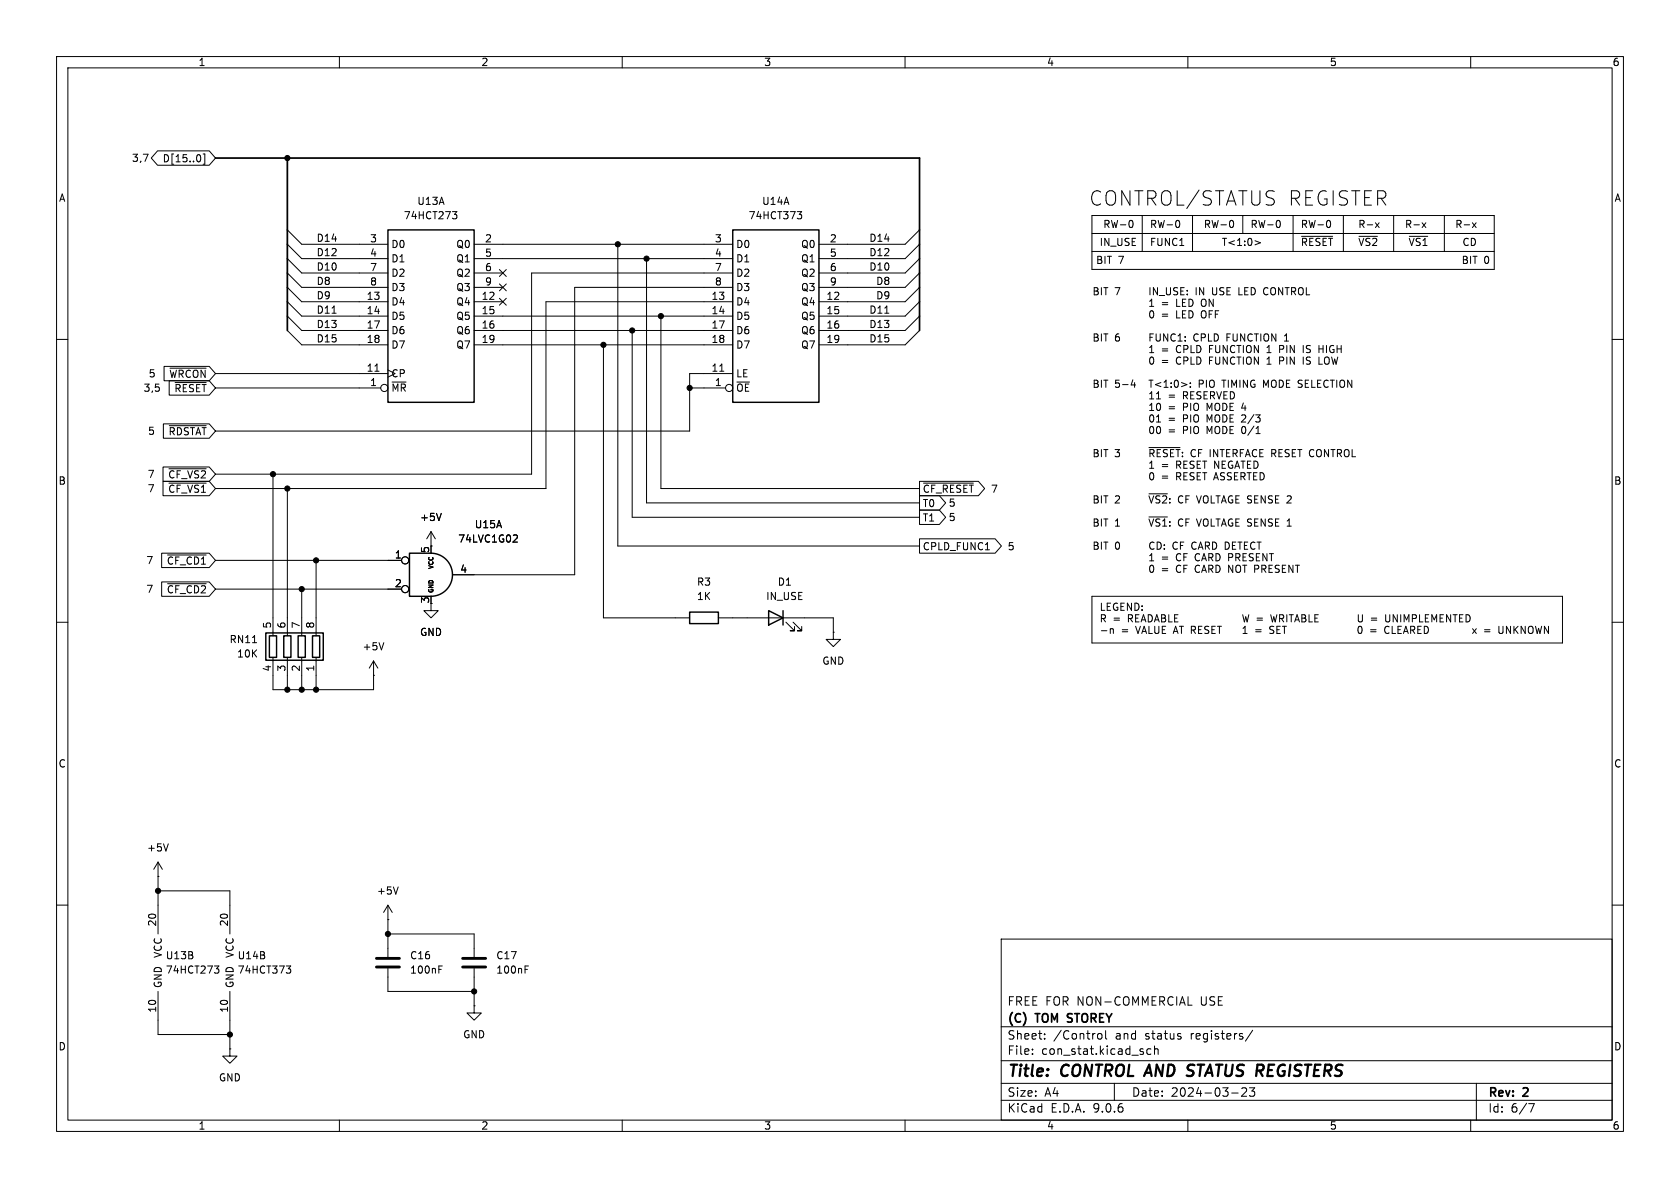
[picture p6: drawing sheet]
<svg xmlns="http://www.w3.org/2000/svg" width="297mm" height="210mm" viewBox="0 0 297 210" stroke-linecap="round" stroke-linejoin="round" font-family="sans-serif">
<g fill="none" stroke="#000" stroke-width=".18">
<path d="M10 10h277v190h-277zM12 12h273v186h-273zM60 10v2M110 10v2M160 10v2M210 10v2M260 10v2M27.9 26.7h9.1l1.1 1.2-1.1 1.3h-9.1l-1.2-1.3zM35.4 27.5l.1 .3-.1 .7M35.9 27.2h.3v1.8h-.3M80 37.4h.8l-.5 .5 .4 .1 .1 .4-.3 .3h-.3M140.9 37.4h.8l-.4 .5 .4 .1v.4l-.2 .3h-.4"/>
<path d="M193 38.1h71.2v9.5h-71.2zM200 39a.79 .79 0 0 1 0 1.2M201.9 38.1v6.4M208.3 39a.79 .79 0 0 1 0 1.2M210.8 38.1v6.4M217.8 39a.79 .79 0 0 1 0 1.2M219.7 38.1v3.2M226 39a.79 .79 0 0 1 0 1.2M228.6 38.1v6.4M234.9 39a.79 .79 0 0 1 0 1.2M237.5 38.1v6.4M243.2 39.4l.6 .8"/>
<path d="M243.8 39.4l-.6 .8M246.4 38.1v6.4M251.4 39.4l.7 .8M252.1 39.4l-.7 .8M255.3 38.1v6.4M260.3 39.4l.7 .8M261 39.4l-.7 .8M50.8 40.6l2.5 2.6h15.3M50.8 43.2l2.5 2.5h15.3M50.8 45.7l2.5 2.6h15.3M50.8 48.3l2.5 2.5h15.3M50.8 50.8l2.5 2.5h15.3"/>
<path d="M50.8 53.3l2.5 2.6h15.3M50.8 55.9l2.5 2.5h15.3M50.8 58.4l2.5 2.6h15.3M58.7 55.4h.7M83.8 43.2h45.7M83.8 45.7h45.7M83.8 48.3h5.1M83.8 50.8h5.1M83.8 53.3h5.1M83.8 55.9h45.7M83.8 58.4h45.7M88.3 52.7l1.2 1.2"/>
<path d="M88.3 50.2l1.2 1.2M88.3 47.7l1.2 1.2M89.5 52.7l-1.2 1.2M89.5 50.2l-1.2 1.2M89.5 47.7l-1.2 1.2M109.2 43.2v53.3h53.4M111.8 58.4v33h50.8M114.3 45.7v43.2h48.3M116.8 55.9v30.5h45.8M129.5 50.8h-27.9v50.8h-21.5M129.5 48.3h-35.5v35.5h-55.9M129.5 53.3h-33v33.1h-58.4"/>
<path d="M156.4 55.4h.7M162.6 40.6l-2.6 2.6h-15.2M162.6 43.2l-2.6 2.5h-15.2M162.6 45.7l-2.6 2.6h-15.2M162.6 48.3l-2.6 2.5h-15.2M162.6 50.8l-2.6 2.5h-15.2M162.6 53.3l-2.6 2.6h-15.2M162.6 55.9l-2.6 2.5h-15.2M162.6 58.4l-2.6 2.6h-15.2M193 44.5h71.2M193 41.3h71.2M203.2 54.2h.8"/>
<path d="M203.4 55.1l.1-.2a.68 .68 0 0 1 .5 .7 .68 .68 0 0 1-.5 .6l-.1-.1-.2-.4zM203.5 53.1l-.3 .2M203.6 52.9v1.3M204.9 52.2h1M206.2 50.8v1.1l.2 .2h.4l.1-.2v-1.1M206.4 59v1.3l-.7-1.3v1.3M207.8 59.1a.6 .6 0 0 0-.9 .5 .6 .6 0 0 0 .6 .7l.3-.1M208.2 50.9l-.5-.1-.2 .2v.3l.6 .3 .1 .3-.2 .2h-.5M208.3 59.4l.3-.4v1.3M208.7 51.5h.5M209.3 50.8h-.6v1.3h.6M212.1 50.8l.7 1.3v-1.3"/>
<path d="M215 59l.3 .2 .1 .4M215.4 59.8l-.1 .3-.3 .2M221.9 42.6l.9 .3-.9 .4M224.8 59l.8 1.3v-1.3M230.1 41.8h5.5M240.3 41.8h3.2M249.1 41.8h3.3M10 60h2M28.9 74.9h8.1l1.1 1.3-1.1 1.3h-8.1zM29 64.8h8l1.1 1.2-1.1 1.3h-8zM29.9 67.3h7.1l1.1 1.3-1.1 1.3h-7.1zM29.9 75.2h6.5"/>
<path d="M30 65.1h6.4M31 67.6h5.4M38.1 66h30.5M38.1 68.6h29.2M66.3 65.6h.7M83.8 61h45.7M106.7 61v48.2h15.2M121.9 68.6h6.4M127.2 65.6h.8M129.5 66h-7.6v10.2h-83.8M203.1 79.1h5.5M203.2 61.4l.4-.3v1.2"/>
<path d="M203.2 69.6l.4-.4v1.3M203.2 71.7l.4-.4v1.3M203.2 62.3h.8M203.2 70.5h.8M203.2 72.6h.8M203.4 63.2l.1-.1a.68 .68 0 0 1 .5 .6 .68 .68 0 0 1-.5 .7l-.1-.1-.2-.4zM203.4 73.5l.1-.2a.68 .68 0 0 1 .5 .7 .68 .68 0 0 1-.5 .6l-.1-.1-.2-.4zM203.4 75.5l.1-.1a.68 .68 0 0 1 .5 .6 .68 .68 0 0 1-.5 .7l-.1-.2-.2-.3zM204.4 70.5h.8M204.4 69.6l.4-.4v1.3M204.4 73.7l.4-.4v1.3M204.4 74.6h.8"/>
<path d="M204.6 71.4l.2-.1a.68 .68 0 0 1 .4 .6 .68 .68 0 0 1-.4 .7l-.2-.2-.2-.3zM204.6 75.5l.2-.1a.68 .68 0 0 1 .4 .6 .68 .68 0 0 1-.4 .7l-.2-.2-.2-.3zM207 68.4v.1M207 67.7v.1M207.8 67.3l.1-.1a.68 .68 0 0 1 .4 .6 .68 .68 0 0 1-.4 .7 .84 .84 0 0 1-.1-1.2zM207.9 79.5h.7M208.3 79.5v1.2M208.3 60.3h.7M208.9 67.6l.9 .4-.9 .4M214.1 67.2l.5 .2M214.6 68.3l-.5 .2M222 76.7h.8"/>
<path d="M224 62.3h.7M224 64.4h.7M224.1 61.4h-.1M224.1 63.4l-.1 .1M226.2 61.1v1.2M226.2 61.7h.5M226.2 63.8h.5M226.7 63.1h-.5v1.3M227.1 60.3h.7M230.4 61.1v1.2M230.4 63.1v1.3M233.2 61.7h.7"/>
<path d="M233.2 64.4h.6M285 60h2M28.6 97.8h8.4l1.1 1.3-1.1 1.2h-8.4zM28.8 85.1h8.2l1.1 1.3-1.1 1.2h-8.2zM28.8 82.5h8.2l1.1 1.3-1.1 1.3h-8.2zM29.6 98.1h6.8M29.9 85.4h6.5M29.9 82.9h6.5M38.1 99.1h32.9M48.3 83.8v28.6M50.8 86.4v26M55.9 99.1v13.3"/>
<path d="M76.2 94l.8 1.3M76.2 94l-.8 1.3M76.2 94v2.5M78 90.7l-.4 1.3M90.9 94.6h.4l.2 .3-.8 .9h.8M162.6 90.2h3.5l1.1 1.2-1.1 1.3h-3.5zM162.6 85.1h10.4l1.1 1.3-1.1 1.2h-10.4zM162.6 95.2h13.3l1.1 1.3-1.1 1.3h-13.3zM162.6 87.6h3.5l1.1 1.3-1.1 1.3h-3.5zM163.3 85.4h8.8M174.2 97.2h.7M203.1 87.3h3.3"/>
<path d="M203.1 91.4h3.3M203.2 98.2l.4-.3v1.2M203.2 82.8h.8M203.2 99.1h.8M203.4 83.7l.1-.1a.68 .68 0 0 1 .5 .6 .68 .68 0 0 1-.5 .6l-.1-.1-.2-.4zM203.4 81.8l-.2 .1M203.6 81.5v1.3M204 95.9a.6 .6 0 0 0-.8 .5 .6 .6 0 0 0 .6 .7l.2-.1M204.6 95.8a.64 .64 0 0 1 .7 .7 .64 .64 0 0 1-.7 .6zM204.9 87.6l.2 .1M204.9 91.7l.2 .1M205 88.4v.4"/>
<path d="M205 92.5v.4M205.5 87.8l.5-.2 .3 .4-.8 .9h.8M205.5 93h.8M205.5 92.1l.4-.4v1.3M227.6 93h.7M10 110h2M28.6 102.9h8.4l1.1 1.2-1.1 1.3h-8.4zM29.6 103.2h6.8M38.1 104.1h32.9M44.6 113.6h.8M48.3 116.2v5.7h17.7v-5.1M50.8 116.2v5.7"/>
<path d="M53.3 104.1v8.3M53.3 116.2v5.7M55.9 116.2v5.7M66 119.4h.1M66 116.8l.8 1.3M66 116.8l-.7 1.3M67.9 113.6l-.5 1.3M76.2 106.7v1.3h-1.3l1.3 1.2 1.3-1.2h-1.3M127 109.2h20.3v2.6M138.9 110l1.6 1.5h-.8h.8v-.8M140.2 110l1.5 1.5h-.7h.7v-.8M147.3 111.8v1.2h1.3l-1.3 1.3-1.3-1.3h1.3"/>
<path d="M147.3 111.8h.1M193 105.4h83.2v8.3h-83.2zM196.3 111.2h.5v.8M203.4 100l.1-.1a.68 .68 0 0 1 .5 .7 .68 .68 0 0 1-.5 .6l-.1-.1-.2-.4zM219.7 108.7l.3 1.2 .2-.9 .3 .9 .3-1.2M219.7 112h.8M219.7 111.1l.4-.4v1.3M222 111.3h1M222 111.7h1M224.7 111.3l.4 .1 .1 .3-.2 .3h-.4M224.7 110.7l-.2 .3M225 110.7l.2 .1"/>
<path d="M240.1 108.7v1l.3 .2h.3l.2-.2v-1M240.2 110.8l.2-.1a.68 .68 0 0 1 .4 .6 .68 .68 0 0 1-.4 .7l-.2-.1-.1-.4zM242.3 111.3h1M242.3 111.7h1M244.9 111.8l.3 .2 .4-.1M245.2 110.7l-.3 .2M245.3 110.7l.3 .1M260.3 111.1l.7 .9M261 111.1l-.7 .9M262.4 111.3h1M262.4 111.7h1M265 110.7v1l.2 .3 .4-.1"/>
<path d="M285 110h2M27.9 154.9h.1M27.9 152.4l-.7 1.3M27.9 152.4l.8 1.3M27.9 152.4v12.7M27.9 157.5h12.7v7.6M29.8 149.2l-.5 1.2M70.4 156.8l-.4 1.3M10 160h2M27.9 175.3v7.6h12.7M37.9 170.8h.8l-.4 .4 .3 .2 .1 .4-.2 .2h-.4M40.6 175.3v10.1"/>
<path d="M50.6 170.8h.8l-.4 .4 .3 .2 .1 .4-.2 .2h-.4M68.6 162.6h.1M68.6 160l-.8 1.3M68.6 160l.7 1.3M68.6 160v9.2M68.6 171.2v4.1h15.2M68.6 165.1h15.2v4.1M77.6 170.8h.6M77.6 171.4h.4M83.8 177.8v1.3h1.3l-1.3 1.2-1.3-1.2h1.3M83.8 177.8h.1M83.8 171.2v6.6"/>
<path d="M92.8 170.8h.6M92.8 171.4h.4M177 166h108v32h-108zM210 177.7h.7M285 160h2M40.6 185.4v1.3h1.3l-1.3 1.3-1.2-1.3h1.2M40.6 185.4h.1M60 198v2M110 198v2M160 198v2M177 194.5h108M177 191.5h108"/>
<path d="M177 187.5h108M177 181.5h108M182.5 186.3v.1M182.5 185.5v.1M184.7 183.6v.1M184.7 182.8v.1M194.1 182.8l.4-.1 .3 .3v.4l-.1 .2-.4 .1-.2-.1M195.5 182.2v1.3l.2 .2M197 191.5v3M203.5 185.5l-.5-.1-.3 .3v.4l.2 .2h.6M204.1 185.5l.2-.1 .4 .1v.9M204.1 184.9v1.5"/>
<path d="M210 198v2M217.7 193.2h1.2M219.5 192.4l.6-.1 .2 .1 .1 .3-.9 1.1h.9M220.9 192.3h.9l-.5 .6 .4 .1v.7l-.2 .1h-.4l-.2-.1M221.5 182.1l-1.3 2M260 198v2M261 191.5v6.5M270.2 195.1h1l-.6 1.5"/>
<circle cx="67.9" cy="68.6" r=".63"/>
<circle cx="128.9" cy="68.6" r=".63"/>
<circle cx="71.6" cy="99.1" r=".63"/>
<circle cx="71.6" cy="104.1" r=".63"/>
</g>
<path d="M203.2 188.2l-.9 2" fill="none" stroke="#000" stroke-width=".4"/>
<path d="M38.1 27.9h124.5v30.5M50.8 27.9v30.5M188.8 179.3v.5M188.7 180.6l.2 .1" fill="none" stroke="#000" stroke-width=".3"/>
<path d="M68.6 40.6h15.2v30.5h-15.2zM129.5 40.6h15.3v30.5h-15.3zM72.4 97.8h3.8a3.8 3.8 0 0 1 3.8 3.8 3.8 3.8 0 0 1-3.8 3.8h-3.8zM47 111.9h10.1v4.8h-10.1zM47.6 112.4h1.3v3.8h-1.3zM50.2 112.4h1.2v3.8h-1.2zM52.7 112.4h1.3v3.8h-1.3zM55.2 112.4h1.3v3.8h-1.3zM121.9 108.2h5.1v2h-5.1zM135.9 108l2.5 1.2-2.5 1.3zM138.4 108v2.5" fill="none" stroke="#000" stroke-width=".25"/>
<path d="M66.5 169.4h4.1M66.5 170.9h4.1M81.8 169.4h4.1M81.8 170.9h4.1" fill="none" stroke="#000" stroke-width=".51"/>
<g fill="#000" stroke="#000" stroke-width=".18">
<circle cx="50.8" cy="27.9" r=".46"/>
<circle cx="109.2" cy="43.2" r=".46"/>
<circle cx="111.8" cy="58.4" r=".46"/>
<circle cx="114.3" cy="45.7" r=".46"/>
<circle cx="116.8" cy="55.9" r=".46"/>
<circle cx="106.7" cy="61" r=".46"/>
<circle cx="121.9" cy="68.6" r=".46"/>
<circle cx="48.3" cy="83.8" r=".46"/>
<circle cx="50.8" cy="86.4" r=".46"/>
<circle cx="55.9" cy="99.1" r=".46"/>
<circle cx="53.3" cy="104.1" r=".46"/>
<circle cx="50.8" cy="121.9" r=".46"/>
<circle cx="53.3" cy="121.9" r=".46"/>
<circle cx="55.9" cy="121.9" r=".46"/>
<circle cx="27.9" cy="157.5" r=".46"/>
<circle cx="68.6" cy="165.1" r=".46"/>
<circle cx="83.8" cy="175.3" r=".46"/>
<circle cx="40.6" cy="182.9" r=".46"/>
</g>
<g font-size="3.5">
<text x="192.4" y="36.6">CONTROL/STATUS</text>
<text x="227.6" y="36.6">REGISTER</text>
</g>
<g font-size="2.8">
<text x="178" y="190.9">Title:</text>
<text x="187.7" y="190.9">CONTROL</text>
<text x="203.4" y="190.9">AND STATUS REGISTERS</text>
</g>
<g font-size="2.1">
<text x="178" y="178">FREE FOR NON-COMMERCIAL</text>
<text x="212.4" y="178">USE</text>
<text x="178" y="184">Sheet:</text>
<text x="178" y="181.2">(C)</text>
<text x="183.2" y="181.2">TOM</text>
<text x="186.2" y="184">/Control</text>
<text x="189.4" y="181.2">STOREY</text>
<text x="197.2" y="184">and</text>
<text x="202.6" y="184">status</text>
<text x="210.8" y="184">registers/</text>
<text x="178" y="186.7">File:</text>
<text x="184.1" y="186.7">con_stat.kicad_sch</text>
<text x="178" y="196.9">KiCad</text>
<text x="178" y="194.1">Size:</text>
<text x="184.7" y="194.1">A4</text>
<text x="185.7" y="196.9">E.D.A.</text>
<text x="193.3" y="196.9">9.0.6</text>
<text x="200" y="194.1">Date:</text>
<text x="207" y="194.1">2024-03-23</text>
<text x="263" y="194.3">Rev:</text>
<text x="263" y="196.9">Id:</text>
<text x="267.1" y="196.9">6/7</text>
<text x="269.4" y="194.3">2</text>
</g>
<g font-size="1.8">
<text x="35" y="11.9">1</text>
<text x="85" y="11.9">2</text>
<text x="135" y="11.9">3</text>
<text x="185" y="11.9">4</text>
<text x="235" y="11.9">5</text>
<text x="285" y="11.9">6</text>
<text x="23.2" y="28.8">3,7</text>
<text x="28.7" y="28.9">D[15..0]</text>
<text x="10.3" y="35.9">A</text>
<text x="285.3" y="35.9">A</text>
<text x="71.3" y="39">74HCT273</text>
<text x="73.7" y="36.4">U13A</text>
<text x="132.3" y="39">74HCT373</text>
<text x="134.6" y="36.4">U14A</text>
<text x="194.9" y="40.4">RW-0</text>
<text x="203.2" y="40.4">RW-0</text>
<text x="212.7" y="40.4">RW-0</text>
<text x="221" y="40.4">RW-0</text>
<text x="229.9" y="40.4">RW-0</text>
<text x="240" y="40.4">R-x</text>
<text x="248.3" y="40.4">R-x</text>
<text x="257.2" y="40.4">R-x</text>
<text x="55.9" y="42.8">D14</text>
<text x="55.9" y="45.4">D12</text>
<text x="55.9" y="47.9">D10</text>
<text x="65.3" y="42.9">3</text>
<text x="65.3" y="45.5">4</text>
<text x="69.1" y="44">D0</text>
<text x="69.1" y="46.6">D1</text>
<text x="80.6" y="44">Q0</text>
<text x="80.6" y="46.6">Q1</text>
<text x="85.7" y="42.9">2</text>
<text x="85.7" y="45.5">5</text>
<text x="126.3" y="42.9">3</text>
<text x="126.3" y="45.5">4</text>
<text x="130" y="44">D0</text>
<text x="130" y="46.6">D1</text>
<text x="141.5" y="44">Q0</text>
<text x="141.5" y="46.6">Q1</text>
<text x="146.6" y="42.9">2</text>
<text x="146.6" y="45.5">5</text>
<text x="153.6" y="47.9">D10</text>
<text x="153.6" y="42.8">D14</text>
<text x="153.6" y="45.4">D12</text>
<text x="193.7" y="46.7">BIT</text>
<text x="194.3" y="43.6">IN_USE</text>
<text x="197.7" y="46.7">7</text>
<text x="203.2" y="43.6">FUNC1</text>
<text x="215.9" y="43.6">T&lt;1:0&gt;</text>
<text x="229.9" y="43.6">~{RESET}</text>
<text x="240" y="43.6">~{VS2}</text>
<text x="248.9" y="43.6">~{VS1}</text>
<text x="258.3" y="46.7">BIT</text>
<text x="258.4" y="43.6">CD</text>
<text x="262.3" y="46.7">0</text>
<text x="55.9" y="53">D9</text>
<text x="55.9" y="50.5">D8</text>
<text x="64.7" y="53.1">13</text>
<text x="65.3" y="48">7</text>
<text x="65.3" y="50.5">8</text>
<text x="69.1" y="49.1">D2</text>
<text x="69.1" y="51.7">D3</text>
<text x="80.6" y="49.1">Q2</text>
<text x="80.6" y="51.7">Q3</text>
<text x="85" y="53.1">12</text>
<text x="85.7" y="48">6</text>
<text x="85.7" y="50.5">9</text>
<text x="125.7" y="53.1">13</text>
<text x="126.3" y="48">7</text>
<text x="126.3" y="50.5">8</text>
<text x="130" y="49.1">D2</text>
<text x="130" y="51.7">D3</text>
<text x="141.5" y="49.1">Q2</text>
<text x="141.5" y="51.7">Q3</text>
<text x="146" y="53.1">12</text>
<text x="146.6" y="48">6</text>
<text x="146.6" y="50.5">9</text>
<text x="154.8" y="53">D9</text>
<text x="154.8" y="50.5">D8</text>
<text x="193" y="52.3">BIT</text>
<text x="197.1" y="52.3">7 IN_USE:</text>
<text x="210.2" y="52.3">IN</text>
<text x="213.3" y="52.3">USE LED CONTROL</text>
<text x="55.9" y="55.5">D11</text>
<text x="55.9" y="58.1">D13</text>
<text x="64.7" y="55.6">14</text>
<text x="64.7" y="58.2">17</text>
<text x="69.1" y="54.2">D4</text>
<text x="69.1" y="56.7">D5</text>
<text x="69.1" y="59.3">D6</text>
<text x="80.6" y="54.2">Q4</text>
<text x="80.6" y="56.7">Q5</text>
<text x="80.6" y="59.3">Q6</text>
<text x="85" y="55.6">15</text>
<text x="85" y="58.2">16</text>
<text x="125.7" y="55.6">14</text>
<text x="125.7" y="58.2">17</text>
<text x="130" y="54.2">D4</text>
<text x="130" y="56.7">D5</text>
<text x="130" y="59.3">D6</text>
<text x="141.5" y="54.2">Q4</text>
<text x="141.5" y="56.7">Q5</text>
<text x="141.5" y="59.3">Q6</text>
<text x="146" y="55.6">15</text>
<text x="146" y="58.2">16</text>
<text x="153.6" y="58.1">D13</text>
<text x="153.6" y="55.5">D11</text>
<text x="205.3" y="54.3">=</text>
<text x="205.3" y="56.4">=</text>
<text x="208" y="54.3">LED ON</text>
<text x="208" y="56.4">LED OFF</text>
<text x="55.9" y="60.6">D15</text>
<text x="64.7" y="60.7">18</text>
<text x="64.7" y="65.8">11</text>
<text x="69.1" y="61.8">D7</text>
<text x="80.6" y="61.8">Q7</text>
<text x="85" y="60.7">19</text>
<text x="125.7" y="60.7">18</text>
<text x="125.7" y="65.8">11</text>
<text x="130" y="61.8">D7</text>
<text x="141.5" y="61.8">Q7</text>
<text x="146" y="60.7">19</text>
<text x="153.6" y="60.6">D15</text>
<text x="193" y="60.5">BIT</text>
<text x="197.1" y="60.5">6 FUNC1:</text>
<text x="205.3" y="62.5">=</text>
<text x="205.3" y="64.5">=</text>
<text x="208" y="62.5">CPLD</text>
<text x="208" y="64.5">CPLD</text>
<text x="209.8" y="60.5">CPLD</text>
<text x="214" y="62.5">FUNCTION</text>
<text x="214" y="64.5">FUNCTION</text>
<text x="215.8" y="60.5">FUNCTION</text>
<text x="224.5" y="62.5">1</text>
<text x="224.5" y="64.5">1</text>
<text x="226.3" y="60.5">1</text>
<text x="226.8" y="62.5">PIN</text>
<text x="226.8" y="64.5">PIN</text>
<text x="231.2" y="62.5">IS</text>
<text x="231.2" y="64.5">IS</text>
<text x="234.2" y="62.5">HIGH</text>
<text x="234.2" y="64.5">LOW</text>
<text x="25.3" y="69.5">3,5</text>
<text x="26.2" y="66.9">5</text>
<text x="29.8" y="67">~{WRCON}</text>
<text x="30.7" y="69.5">~{RESET}</text>
<text x="65.3" y="68.3">1</text>
<text x="69.1" y="66.9">CP</text>
<text x="69.1" y="69.4">~{MR}</text>
<text x="126.3" y="68.3">1</text>
<text x="130" y="66.9">LE</text>
<text x="130" y="69.4">~{OE}</text>
<text x="193" y="68.6">BIT</text>
<text x="197.1" y="68.6">5-4 T&lt;1:0&gt;:</text>
<text x="206.5" y="70.7">=</text>
<text x="209.2" y="70.7">RESERVED</text>
<text x="210.7" y="68.6">PIO</text>
<text x="215.1" y="68.6">TIMING MODE SELECTION</text>
<text x="26.1" y="77.1">5</text>
<text x="29.7" y="77.2">~{RDSTAT}</text>
<text x="206.5" y="72.7">=</text>
<text x="206.5" y="74.8">=</text>
<text x="206.5" y="76.8">=</text>
<text x="209.2" y="72.7">PIO</text>
<text x="209.2" y="74.8">PIO</text>
<text x="209.2" y="76.8">PIO</text>
<text x="213.6" y="72.7">MODE 4</text>
<text x="213.6" y="74.8">MODE 2/3</text>
<text x="213.6" y="76.8">MODE 0/1</text>
<text x="193" y="80.9">BIT</text>
<text x="197.1" y="80.9">3 ~{RESET}:</text>
<text x="205.3" y="82.9">=</text>
<text x="208" y="82.9">RESET NEGATED</text>
<text x="209.4" y="80.9">CF INTERFACE RESET CONTROL</text>
<text x="10.3" y="85.9">B</text>
<text x="26" y="87.2">7</text>
<text x="26" y="84.7">7</text>
<text x="29.6" y="87.3">~{CF_VS1}</text>
<text x="29.6" y="84.8">~{CF_VS2}</text>
<text x="163" y="87.3">~{CF_RESET} 7</text>
<text x="163" y="89.9">T0</text>
<text x="167.6" y="89.8">5</text>
<text x="193" y="89.1">BIT</text>
<text x="197.1" y="89.1">2 ~{VS2}:</text>
<text x="205.3" y="85">=</text>
<text x="207.1" y="89.1">CF VOLTAGE SENSE 2</text>
<text x="208" y="85">RESET ASSERTED</text>
<text x="285.3" y="85.9">B</text>
<text x="74.2" y="92.3">+5V</text>
<text x="83.8" y="93.6">U15A</text>
<text x="163" y="92.4">T1</text>
<text x="167.6" y="92.3">5</text>
<text x="193" y="93.2">BIT</text>
<text x="197.1" y="93.2">1 ~{VS1}:</text>
<text x="207.1" y="93.2">CF VOLTAGE SENSE 1</text>
<text x="25.8" y="99.9">7</text>
<text x="29.4" y="100">~{CF_CD1}</text>
<text x="69.7" y="98.8">1</text>
<text x="75.9" y="97.9" transform="rotate(-90 75.9 97.9)">5</text>
<text x="80.9" y="96.1">74LVC1G02</text>
<text x="81.3" y="101.3">4</text>
<text x="163" y="97.5">CPLD_FUNC1</text>
<text x="178.1" y="97.5">5</text>
<text x="193" y="97.3">BIT</text>
<text x="197.1" y="97.3">0 CD:</text>
<text x="205.3" y="99.3">=</text>
<text x="205.3" y="101.4">=</text>
<text x="206.1" y="97.3">CF CARD DETECT</text>
<text x="208" y="99.3">CF CARD PRESENT</text>
<text x="208" y="101.4">CF CARD NOT PRESENT</text>
<text x="25.8" y="105">7</text>
<text x="29.4" y="105.1">~{CF_CD2}</text>
<text x="69.7" y="103.9">2</text>
<text x="75.9" y="106.8" transform="rotate(-90 75.9 106.8)">3</text>
<text x="123.1" y="103.7">R3</text>
<text x="123.1" y="106.3">1K</text>
<text x="135.3" y="106.3">IN_USE</text>
<text x="137.4" y="103.7">D1</text>
<text x="40.5" y="113.9">RN11</text>
<text x="48" y="111.2" transform="rotate(-90 48 111.2)">5</text>
<text x="50.5" y="111.2" transform="rotate(-90 50.5 111.2)">6</text>
<text x="53.1" y="111.2" transform="rotate(-90 53.1 111.2)">7</text>
<text x="55.6" y="111.2" transform="rotate(-90 55.6 111.2)">8</text>
<text x="74.2" y="112.6">GND</text>
<text x="194.3" y="108.1">LEGEND:</text>
<text x="194.3" y="110.1">R =</text>
<text x="194.3" y="112.1">-n</text>
<text x="198.2" y="112.1">=</text>
<text x="199.5" y="110.1">READABLE W</text>
<text x="200.9" y="112.1">VALUE AT RESET 1</text>
<text x="222.1" y="110.1">=</text>
<text x="223.3" y="112.1">=</text>
<text x="224.9" y="110.1">WRITABLE U</text>
<text x="226" y="112.1">SET</text>
<text x="242.3" y="110.1">=</text>
<text x="243.3" y="112.1">=</text>
<text x="245.1" y="110.1">UNIMPLEMENTED</text>
<text x="246.1" y="112.1">CLEARED x</text>
<text x="265.9" y="112.1">UNKNOWN</text>
<text x="41.8" y="116.4">10K</text>
<text x="48" y="118.8" transform="rotate(-90 48 118.8)">4</text>
<text x="50.5" y="118.8" transform="rotate(-90 50.5 118.8)">3</text>
<text x="53.1" y="118.8" transform="rotate(-90 53.1 118.8)">2</text>
<text x="55.6" y="118.8" transform="rotate(-90 55.6 118.8)">1</text>
<text x="64" y="115.2">+5V</text>
<text x="145.3" y="117.7">GND</text>
<text x="10.3" y="135.9">C</text>
<text x="285.3" y="135.9">C</text>
<text x="25.9" y="150.7">+5V</text>
<text x="66.5" y="158.3">+5V</text>
<text x="27.7" y="163.9" transform="rotate(-90 27.7 163.9)">20</text>
<text x="40.4" y="163.9" transform="rotate(-90 40.4 163.9)">20</text>
<text x="28.8" y="169.4" transform="rotate(-90 28.8 169.4)">VCC</text>
<text x="29.2" y="169.8">U13B</text>
<text x="29.2" y="172.3">74HCT273</text>
<text x="41.5" y="169.4" transform="rotate(-90 41.5 169.4)">VCC</text>
<text x="41.9" y="169.8">U14B</text>
<text x="41.9" y="172.3">74HCT373</text>
<text x="72.4" y="172.3">100nF</text>
<text x="72.4" y="169.8">C16</text>
<text x="87.6" y="172.3">100nF</text>
<text x="87.6" y="169.8">C17</text>
<text x="27.7" y="179.1" transform="rotate(-90 27.7 179.1)">10</text>
<text x="28.8" y="174.8" transform="rotate(-90 28.8 174.8)">GND</text>
<text x="40.4" y="179.1" transform="rotate(-90 40.4 179.1)">10</text>
<text x="41.5" y="174.8" transform="rotate(-90 41.5 174.8)">GND</text>
<text x="10.3" y="185.9">D</text>
<text x="81.8" y="183.7">GND</text>
<text x="285.3" y="185.9">D</text>
<text x="38.6" y="191.4">GND</text>
<text x="35" y="199.9">1</text>
<text x="85" y="199.9">2</text>
<text x="135" y="199.9">3</text>
<text x="185" y="199.9">4</text>
<text x="235" y="199.9">5</text>
<text x="285" y="199.9">6</text>
</g>
<g font-size="1.1">
<text x="76.8" y="100.8" transform="rotate(-90 76.8 100.8)">VCC</text>
<text x="76.8" y="104.9" transform="rotate(-90 76.8 104.9)">GND</text>
</g>
</svg>
